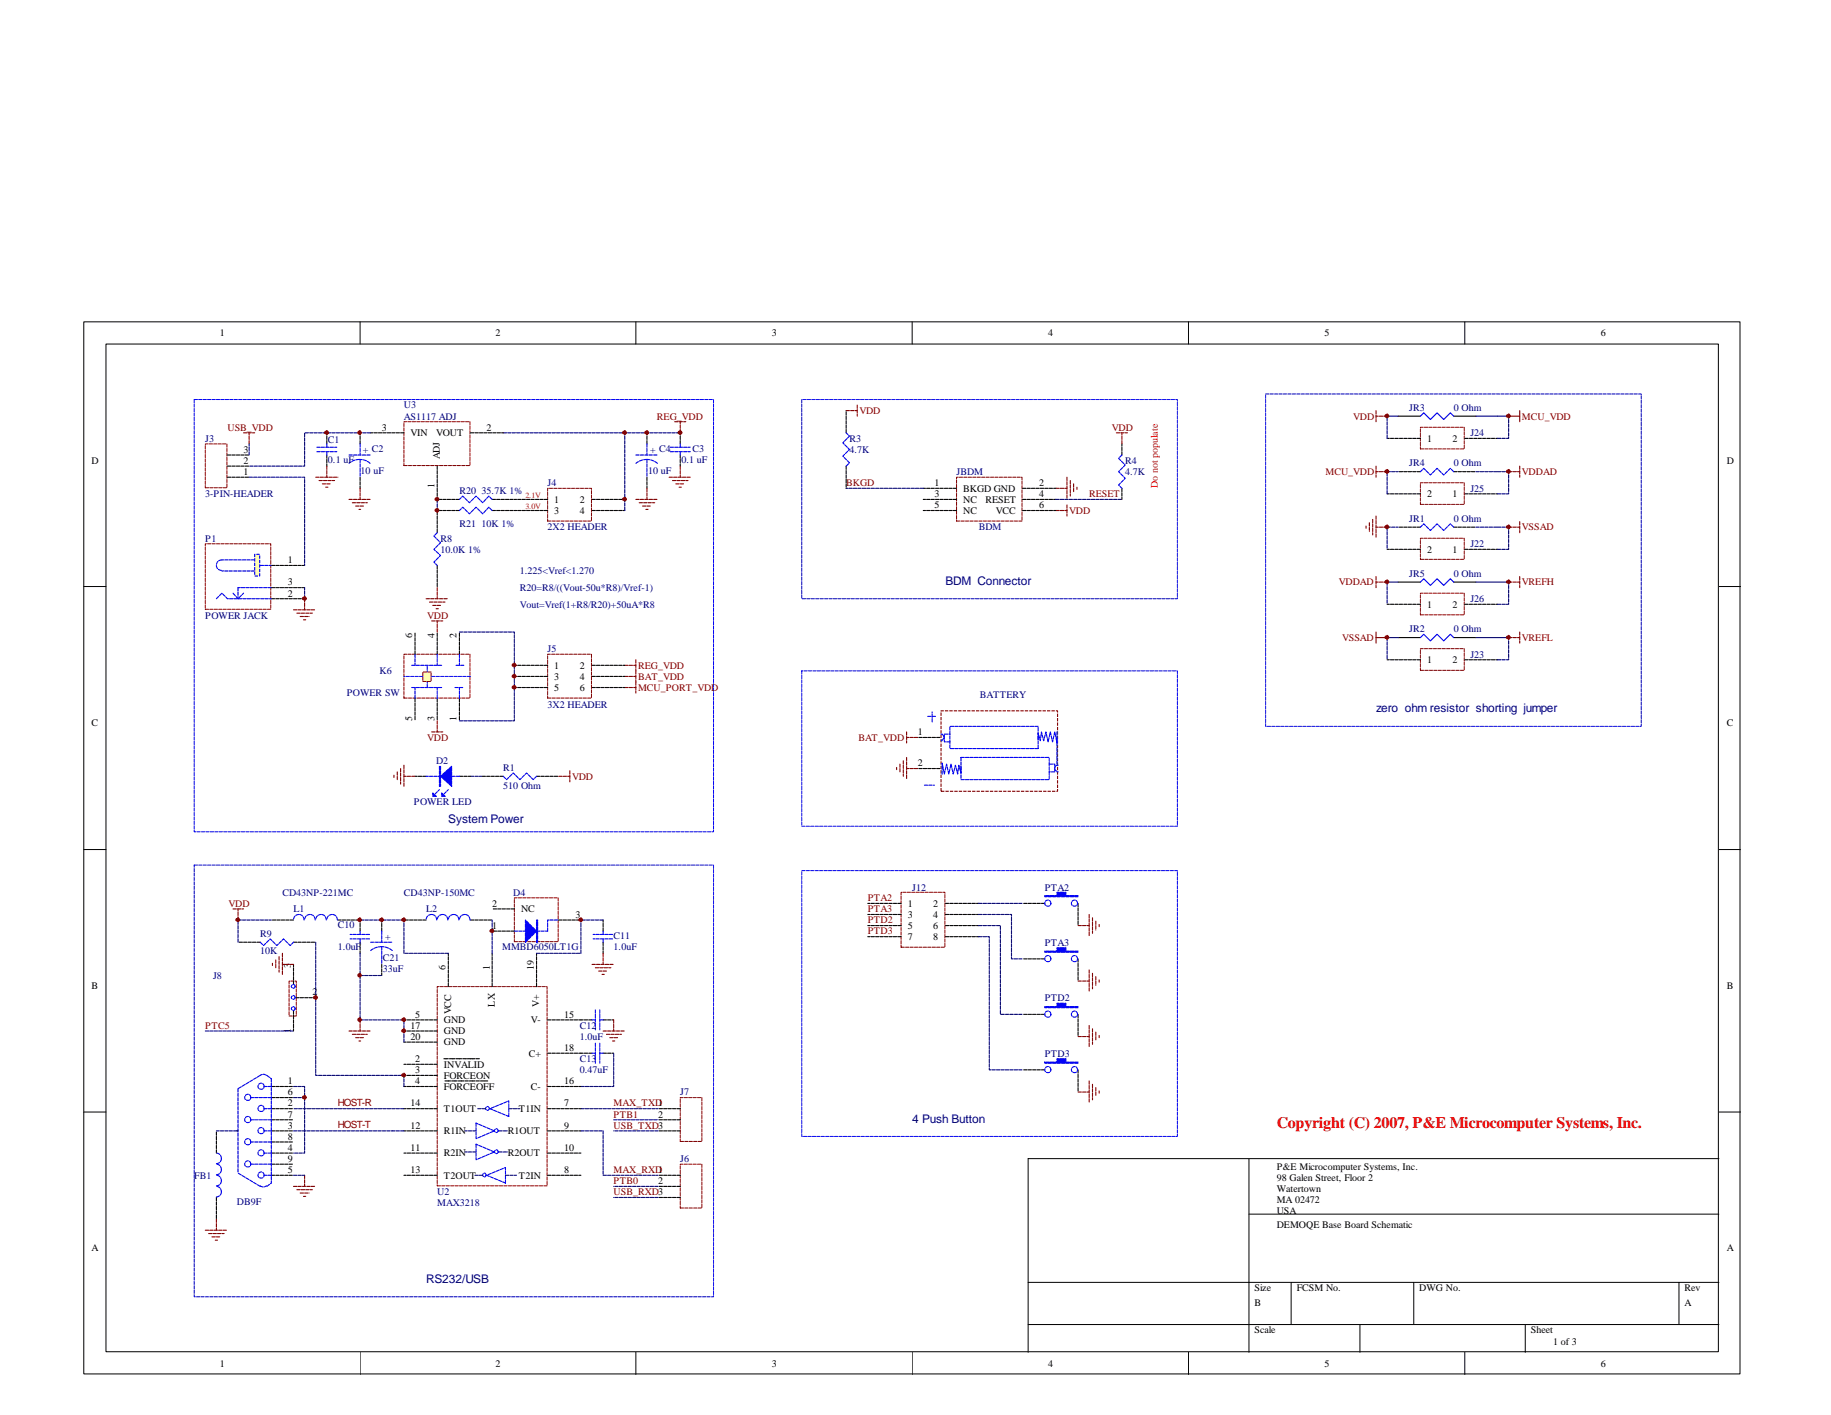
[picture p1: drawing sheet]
<svg xmlns="http://www.w3.org/2000/svg" width="279mm" height="216mm" viewBox="0 0 279 216" stroke-linecap="round" stroke-linejoin="round" font-family="sans-serif">
<g fill="none" stroke="#000" stroke-width=".15">
<path d="M12.8 49.1h252.7v160.5h-252.7zM16.2 52.5h246v153.7h-246zM54.9 49.1v3.4M97 49.1v3.4M139.2 49.1v3.4M181.4 49.1v3.4M223.5 49.1v3.4M12.8 89.5h3.4M262.3 89.5h3.3M12.8 129.6h3.4M262.3 129.6h3.3M12.8 169.7h3.4"/>
<path d="M190.6 176.8v29.5M262.3 169.7h3.3M262.3 176.8h-105.4v29.5M156.9 195.7h105.4M190.6 185.3h71.7M197 195.7v6.4M215.7 195.7v6.4M256.2 195.7v6.4M54.9 206.3v3.4M97 206.3v3.4M139.2 206.3v3.4M156.9 202.1h105.4"/>
<path d="M181.4 206.3v3.4M207.5 202.1v4.2M223.5 206.3v3.4M232.7 202.1v4.2"/>
</g>
<path d="M213.4 63.5h3.3M221.8 63.5h3.4M213.4 88.8h3.3M213.4 97.3h3.3M221.8 88.8h3.4M221.8 97.3h3.4" fill="none" stroke="#000" stroke-width=".17"/>
<path d="M216.7 63.5l.6-.5 1 1 1-1 1 1 1-1 .5 .5M216.7 88.8l.6-.5 1 1 1-1 1 1 1-1 .5 .5M216.7 97.3l.6-.5 1 1 1-1 1 1 1-1 .5 .5" fill="none" stroke="#00f" stroke-width=".17"/>
<path d="M230.2 63.5h1.7M231.9 62.7v1.6M210 96.4v1.7M210 97.3h1.7" fill="none" stroke="#800000" stroke-width=".17"/>
<path d="M211.7 63.5h1.7M225.2 63.5h5M211.7 88.8h1.7M211.7 97.3h1.7M225.2 88.8h5M225.2 97.3h5" fill="none" stroke="#000080" stroke-width=".17"/>
<path d="M193.1 60.1h57.3v50.7h-57.3v-50.7" fill="none" stroke="#0000bf" stroke-width=".15" stroke-dasharray=".5 .2"/>
<g fill="none" stroke="#800000" stroke-width=".17" stroke-dasharray=".5 .2">
<path d="M209 79.8v1.3M209.5 79.2v2.4M210 62.7v1.6M210 71.1v1.7M210 78.7v3.4M211.7 63.5h-1.7M211.7 72h-1.7M230.2 72h1.7M231.9 71.1v1.7M231.9 79.6v1.7M208.4 80.3v.3M210 88v1.7"/>
<path d="M211.7 88.8h-1.7M211.7 80.4h-1.7M230.2 80.4h1.7M230.2 88.8h1.7M230.2 97.3h1.7M231.9 88v1.7M231.9 96.4v1.7"/>
</g>
<g fill="none" stroke="#000" stroke-width=".17" stroke-dasharray=".5 .2">
<path d="M216.7 72h-3.3M216.7 66.9h-5M216.7 75.4h-5M221.8 72h3.4M223.5 66.9h5M223.5 75.4h5M216.7 80.4h-3.3M216.7 83.8h-5M216.7 92.2h-5M221.8 80.4h3.4M223.5 83.8h5M223.5 92.2h5"/>
<path d="M216.7 100.7h-5M223.5 100.7h5"/>
</g>
<path d="M221.8 72l-.5-.5-1 1-1-1-1 1-1-1-.6 .5M221.8 80.4l-.5-.5-1 1-1-1-1 1-1-1-.6 .5" fill="none" stroke="#00f" stroke-width=".17" stroke-dasharray=".5 .2"/>
<g fill="none" stroke="#000080" stroke-width=".17" stroke-dasharray=".5 .2">
<path d="M211.7 72h1.7M211.7 66.9v-3.4M211.7 75.4v-3.4M225.2 72h3.3M228.5 72h1.7M228.5 66.9h1.7v-3.4M228.5 75.4h1.7v-3.4M211.7 80.4h1.7M211.7 80.4v3.4M211.7 88.8v3.4M211.7 97.3v3.4M225.2 80.4h3.3"/>
<path d="M228.5 80.4h1.7M228.5 83.8h1.7v-3.4M228.5 92.2h1.7v-3.4M228.5 100.7h1.7v-3.4"/>
</g>
<path d="M216.7 65.2h6.7v3.3h-6.7zM216.7 73.7h6.7v3.3h-6.7zM216.7 82.1h6.7v3.2h-6.7zM216.7 90.5h6.7v3.3h-6.7zM216.7 99h6.7v3.3h-6.7z" fill="none" stroke="#800000" stroke-width=".15" stroke-dasharray=".5 .2"/>
<g fill="#800000" stroke="#800000" stroke-width=".15" stroke-dasharray=".5 .2">
<circle cx="230.2" cy="63.5" r=".29"/>
<circle cx="211.6" cy="63.5" r=".29"/>
<circle cx="211.6" cy="88.8" r=".29"/>
<circle cx="230.2" cy="88.8" r=".29"/>
<circle cx="211.6" cy="97.2" r=".29"/>
<circle cx="230.2" cy="97.2" r=".29"/>
<circle cx="230.2" cy="71.9" r=".29"/>
<circle cx="211.6" cy="71.9" r=".29"/>
<circle cx="230.2" cy="80.4" r=".29"/>
<circle cx="211.6" cy="80.4" r=".29"/>
</g>
<path d="M143.6 108.5h17.8v12.2h-17.8z" fill-rule="evenodd" fill="#fff" stroke="#800000" stroke-width=".17" stroke-dasharray=".5 .2" stroke-linecap="butt"/>
<g fill="none" stroke="#00f" stroke-width=".17" stroke-dasharray=".5 .2">
<path d="M70.1 118.4h-5.1M76.8 118.4l.5 .6 1-1.1 1 1.1 1-1.1 1.1 1.1 .5-.6M141.1 119.8h1.5M141.6 109.3h1.3M142.2 110.2v-1.6M143.6 113h.2M143.6 112h.2M143.7 112.9a.49 .49 0 0 0 .3-.4 .49 .49 0 0 0-.3-.5M144.9 113.2h-.8v-1.2h.8M146.6 115.6v3.4h13.5v-3.4h-13.5M146.6 116.9v1l-.3-1.1-.2 1.3-.3-1.3-.3 1.3-.4-1.5-.3 1.5-.4-1.5-.3 1.5-.3-1.7v1.9M158.4 114.2v-3.4h-13.5v3.4h13.5"/>
<path d="M158.4 112.9v-1.1l.3 1.2 .2-1.3 .4 1.3 .3-1.3 .3 1.5 .4-1.5 .3 1.5 .4-1.5 .3 1.7v-1.9M160.1 116.6h.9v1.2h-.9M161.3 116.8a.49 .49 0 0 0-.4 .4 .49 .49 0 0 0 .4 .5M161.3 112.7v4.1M161.5 116.8h-.2M161.5 117.8h-.2M66.4 121.2l.7-.7M67.7 121.2l.7-.7"/>
<circle cx="159.9" cy="137.8" r=".47"/>
<circle cx="164" cy="137.8" r=".47"/>
<circle cx="159.9" cy="146.3" r=".47"/>
<circle cx="159.9" cy="154.7" r=".47"/>
<circle cx="164" cy="146.3" r=".47"/>
<circle cx="164" cy="154.7" r=".47"/>
<circle cx="159.9" cy="163.2" r=".47"/>
<circle cx="164" cy="163.2" r=".47"/>
</g>
<g fill="none" stroke="#000" stroke-width=".17" stroke-dasharray=".5 .2">
<path d="M65 118.4h-1.7M70.1 118.4h1.7M76.8 118.4h-3.3M81.9 118.4h3.4M143.4 112.5h-3.4M143.4 117.3h-3.4M137.5 139.5h-5.1M137.5 137.8h-5.1M144.3 137.8h5.1M144.3 139.5h5.1M159.4 137.8h-3.4M164.5 137.8v3.4"/>
<path d="M137.5 142.9h-5.1M137.5 141.2h-5.1M144.3 141.2h5.1M144.3 142.9h5.1M159.4 146.3h-3.4M159.4 154.8h-3.4M164.5 146.3v3.4M164.5 154.8v3.4M159.4 163.2h-3.4M164.5 163.2v3.4"/>
</g>
<g fill="none" stroke="#800000" stroke-width=".17" stroke-dasharray=".5 .2">
<path d="M60.1 118.3v.3M60.6 117.8v1.3M61.1 117.3v2.3M61.6 116.8v3.3M63.3 118.4h-1.7M136.8 117.1v.3M137.3 116.6v1.3M137.8 116.1v2.3M138.3 111.7v1.7M138.3 115.6v3.4M140 112.5h-1.7M140 117.3h-1.7"/>
<path d="M166.2 139.5v3.4M164.5 141.2h1.7M164.5 149.7h1.7M164.5 158.2h1.7M166.2 148v3.4M166.2 156.5v3.4M166.7 140v2.4M166.7 148.5v2.4M166.7 157v2.3M167.2 140.5v1.4M167.2 149v1.4M167.2 157.5v1.3"/>
<path d="M167.7 141.1v.3M167.7 149.5v.4M167.7 158v.3M164.5 166.6h1.7M166.2 164.9v3.4M166.7 165.4v2.4M167.2 165.9v1.4M167.7 166.5v.3"/>
</g>
<path d="M29.6 61h79.3v65.9h-79.3v-65.9M122.3 102.4v23.7h57.4v-23.7h-57.4M122.3 132.8h57.4v40.6h-57.4v-40.6" fill="none" stroke="#00f" stroke-width=".15" stroke-dasharray=".5 .2"/>
<g fill="#00f" stroke="#00f" stroke-width=".17" stroke-dasharray=".5 .2">
<path d="M159.4 145.1h1.9v-.5h1.3v.5h1.9v.2h-5.1z" fill-rule="evenodd"/>
<path d="M159.4 153.6h1.9v-.5h1.3v.5h1.9v.2h-5.1z" fill-rule="evenodd"/>
<path d="M159.4 162.1h1.9v-.6h1.3v.6h1.9v.1h-5.1z" fill-rule="evenodd"/>
<path d="M159.4 136.7h1.9v-.6h1.3v.6h1.9v.1h-5.1z" fill-rule="evenodd"/>
<path d="M67.2 118.4l1.7-1.5v3.1z" fill-rule="evenodd"/>
<path d="M67.1 116.9h.1v3.1h-.1z" fill-rule="evenodd"/>
<path d="M66 121l.5 .5h-.5z" fill-rule="evenodd"/>
<path d="M67.4 121l.5 .5h-.5z" fill-rule="evenodd"/>
</g>
<path d="M137.5 136.1h6.7v8.4h-6.7z" fill="none" stroke="#800000" stroke-width=".15" stroke-dasharray=".5 .2"/>
<path d="M71.8 118.4h1.7M149.4 137.8h6.6M149.4 139.5h4.9v6.8h1.7M149.4 141.2h3.3v13.6h3.3M149.4 142.9h1.6v20.3h5" fill="none" stroke="#000080" stroke-width=".17" stroke-dasharray=".5 .2"/>
<path d="M31.4 83.1h9.9v9.9h-9.9z" fill="#fff"/>
<path d="M31.3 83h10v10h-10z" fill="none" stroke="#800000" stroke-width=".15" stroke-dasharray=".5 .2"/>
<path d="M41.4 86.3h5.1M41.4 89.7h5.1M41.4 91.4h5.1" fill="none" stroke="#000" stroke-width=".17" stroke-dasharray=".5 .2"/>
<path d="M33.9 85.4a.81 .81 0 0 0-.9 .8 .81 .81 0 0 0 .9 .8M38.9 85.4h-5M38.9 87.1h-5" fill="none" stroke="#00f" stroke-width=".17" stroke-dasharray=".5 .2"/>
<path d="M38.9 84.6h.7v3.3h-.7z" fill-rule="evenodd" fill="#ffffb0" stroke="#00f" stroke-width=".17" stroke-dasharray=".5 .2" stroke-linecap="butt"/>
<g fill="none" stroke="#00f" stroke-width=".17" stroke-dasharray=".5 .2">
<path d="M48.3 68.9h3.1M48.3 68.2h3.1M49.9 68.9v.5M49.9 67.7v.5M53.3 69.4h3.3M54.9 70.1l-1 .2-.6 .4M54.9 70.1v2.7M54.9 67.7v1.7M56.5 70.7a2.19 2.19 0 0 0-1.6-.6M97 69.4h3.4M98.7 70.1v2.7M98.7 67.7v1.7"/>
<path d="M98.7 70.1l-1 .2-.7 .4M100.3 70.7l-.6-.4-1-.2M102.3 68.9h3M102.3 68.2h3M103.8 68.9v.5M103.8 67.7v.5M33 91.4l.9-.9 .8 .9h6.7M35.6 90.5l.7 .9 .9-.9M36.3 89.7v1.7M39.7 86.3h1.7M41.4 89.7h-5.1"/>
</g>
<g fill="none" stroke="#800000" stroke-width=".17" stroke-dasharray=".5 .2">
<path d="M48.2 72.8h3.4M48.7 73.3h2.4M49.2 73.8h1.3M49.7 74.3h.3M49.9 71.1v1.7M53.3 76.2h3.3M53.8 76.7h2.2M54.3 77.2h1.2M54.8 77.7h.2M54.9 74.5v1.7M97 76.2h3.4M97.5 76.7h2.4"/>
<path d="M98 77.2h1.4M98.6 77.7h.3M98.7 74.5v1.7M102.1 72.8h3.4M102.6 73.3h2.4M103 64.3h1.6M103.1 73.8h1.4M103.6 74.3h.4M103.8 71.1v1.7M103.8 66v-1.7M44.8 93h3.4M45.3 93.6h2.4"/>
<path d="M45.8 94.1h1.4M46.3 94.6h.4M46.5 91.4v1.6M85.3 118.4h1.7M87 117.6v1.7"/>
</g>
<path d="M49.9 67.7v-1.7M49.9 69.4v1.7M54.9 67.7v-1.7M54.9 72.8v1.7M98.7 67.7v-1.7M98.7 72.8v1.7M103.8 67.7v-1.7M103.8 69.4v1.7" fill="none" stroke="#000" stroke-width=".17" stroke-dasharray=".5 .2"/>
<path d="M76.8 66h27M46.5 91.4v-1.7" fill="none" stroke="#000080" stroke-width=".17" stroke-dasharray=".5 .2"/>
<path d="M61.7 99.9h10v6.6h-10z" fill="#fff"/>
<path d="M61.6 99.8h10.1v6.7h-10.1z" fill="none" stroke="#800000" stroke-width=".15" stroke-dasharray=".5 .2"/>
<path d="M63.3 99.8v-3.4M66.7 99.8v-3.4M70.1 99.8v-3.4M63.3 106.6v3.4M66.7 106.6v3.4M70.1 106.6v3.4" fill="none" stroke="#000" stroke-width=".17" stroke-dasharray=".5 .2"/>
<path d="M63.3 99.8v1.7M66.7 99.8v1.7M70.1 99.8v1.7M62.8 104.9h4.6M62.8 101.5h4.6M63.3 106.6v-1.7M65.2 104.9v-3.4M66.7 106.6v-1.7M69.4 104.9h1.4M70.1 106.6v-1.7M70.8 101.5h-1.4" fill="none" stroke="#00f" stroke-width=".17" stroke-dasharray=".5 .2"/>
<path d="M64.6 102.6h1.2v1.4h-1.2z" fill="#ffffb0"/>
<path d="M64.5 102.5h1.3v1.5h-1.3z" fill="none" stroke="#800000" stroke-width=".15" stroke-dasharray=".5 .2"/>
<path d="M64.5 103.2h-2.9M71.8 103.2h-5.9" fill="none" stroke="#00f" stroke-width=".15" stroke-dasharray=".5 .2"/>
<path d="M37.2 66h1.7M38 67.7v-1.7M65.9 94.7h1.7M66.7 96.4v-1.7M65.9 111.7h1.7M66.7 110v1.7M95.3 101.5h1.7M95.3 103.2h1.7M97 100.7v1.7M97 102.4v1.7" fill="none" stroke="#800000" stroke-width=".17" stroke-dasharray=".5 .2"/>
<path d="M70.1 96.4h8.4v13.6h-8.4" fill="none" stroke="#000080" stroke-width=".17" stroke-dasharray=".5 .2"/>
<path d="M31.4 67.8h3.2v6.6h-3.2z" fill="#fff"/>
<path d="M31.3 67.7h3.3v6.7h-3.3z" fill="none" stroke="#800000" stroke-width=".15" stroke-dasharray=".5 .2"/>
<path d="M34.7 72.8h3.3M34.7 71.1h3.3M34.7 69.4h3.3" fill="none" stroke="#000" stroke-width=".17" stroke-dasharray=".5 .2"/>
<path d="M61.7 64.4h10v6.6h-10z" fill="#fff"/>
<path d="M61.6 64.3h10.1v6.7h-10.1zM83.6 74.5h6.7v5h-6.7zM83.6 99.8h6.7v6.7h-6.7z" fill="none" stroke="#800000" stroke-width=".15" stroke-dasharray=".5 .2"/>
<g fill="none" stroke="#000" stroke-width=".17" stroke-dasharray=".5 .2">
<path d="M61.6 66h-5M66.7 71.1v5.1M70.1 76.2h-3.4M70.1 77.9h-3.4M71.8 66h5M75.1 76.2h3.4M75.1 77.9h3.4M83.6 77.9h-5.1M83.6 76.2h-5.1M90.3 76.2h5M90.3 77.9h5M66.7 86.3v3.4"/>
<path d="M66.7 81.3v-3.4M83.6 103.2h-5.1M83.6 101.5h-5.1M83.6 104.9h-5.1M90.3 101.5h5M90.3 103.2h5M90.3 104.9h5"/>
</g>
<path d="M75.1 76.2l-.5-.5-.9 1-1.1-1-1 1-1-1-.5 .5M75.1 77.9l-.5-.5-.9 1-1.1-1-1 1-1-1-.5 .5M66.7 81.3l-.5 .5 1 1-1 1 1 1-1 1 .5 .5" fill="none" stroke="#00f" stroke-width=".17" stroke-dasharray=".5 .2"/>
<path d="M65 91.4h3.4M65.5 91.9h2.4M66 92.4h1.4M66.5 92.9h.4M66.7 89.7v1.7M95.3 104.9h1.7M97 104.1v1.6" fill="none" stroke="#800000" stroke-width=".17" stroke-dasharray=".5 .2"/>
<path d="M38 69.4v-1.7M38 72.8h8.5v13.5M56.6 66h-10.1v5.1h-8.5M66.7 76.2v1.7M95.3 77.9v-11.9" fill="none" stroke="#000080" stroke-width=".17" stroke-dasharray=".5 .2"/>
<g fill="#800000" stroke="#800000" stroke-width=".15" stroke-dasharray=".5 .2">
<path d="M54.7 65.8l.2-.1a.31 .31 0 0 1 .2 .5l-.2 .1-.2-.1-.1-.2z" fill-rule="evenodd"/>
<circle cx="46.4" cy="91.3" r=".29"/>
<circle cx="49.8" cy="66" r=".29"/>
<circle cx="98.7" cy="66" r=".29"/>
<circle cx="103.8" cy="66" r=".29"/>
<circle cx="66.7" cy="76.2" r=".29"/>
<circle cx="66.7" cy="77.8" r=".29"/>
<circle cx="95.3" cy="76.2" r=".29"/>
<circle cx="95.3" cy="66" r=".29"/>
<circle cx="78.4" cy="103.2" r=".29"/>
<circle cx="78.4" cy="101.5" r=".29"/>
<circle cx="78.4" cy="104.9" r=".29"/>
</g>
<path d="M29.6 132h79.3v65.9h-79.3v-65.9" fill="none" stroke="#0000bf" stroke-width=".15" stroke-dasharray=".5 .2"/>
<path d="M66.8 150.6h16.7v30.3h-16.7z" fill="#fff"/>
<path d="M66.7 150.5h16.8v30.4h-16.8z" fill="none" stroke="#800000" stroke-width=".15" stroke-dasharray=".5 .2"/>
<g fill="none" stroke="#000" stroke-width=".17" stroke-dasharray=".5 .2">
<path d="M54.9 143.8v1.7M54.9 142.1v-1.7M65 140.4h-3.4M66.7 155.6h-5.1M66.7 157.3h-5.1M66.7 159h-5.1M68.4 150.5v-5M71.8 140.4h3.3M75.1 150.5v-5M81.9 150.5v-5M83.6 155.6h5M90.3 155.6h-1.7"/>
<path d="M92 143.8v1.7M92 142.1v-1.7M92 155.6h1.6M36.2 172.6h.1M41.4 165.8h3.4M41.4 167.5h3.4M41.4 169.2h3.4M41.4 170.9h3.4M41.4 172.6h3.4M41.4 174.2h3.4M41.4 175.9h3.4M41.4 177.6h3.4"/>
<path d="M41.4 179.3h3.4M66.7 162.4h-5.1M66.7 164.1h-5.1M66.7 165.8h-5.1M66.7 179.3h-5.1M66.7 175.9h-5.1M66.7 169.2h-5.1M66.7 172.6h-5.1M68.1 161.5h-.4M68.4 164.9h-.7M69.1 161.5h-1M69.4 164.9h-1"/>
<path d="M70.1 161.5h-1M70.4 164.9h-1M71.1 161.5h-1M71.5 164.9h-1.1M71.8 161.5h-.7M72.1 161.5h-.3M72.1 164.9h-.6M73.2 161.5h-1.1M73.2 164.9h-1.1M73.8 164.9h-.6M74.4 164.9h-.6M83.6 165.8h5"/>
<path d="M83.6 172.6h5M83.6 169.2h5M83.6 179.3h5M83.6 175.9h5M83.6 160.7h5M90.3 160.7h-1.7M92 160.7h1.6"/>
</g>
<g fill="none" stroke="#00f" stroke-width=".17" stroke-dasharray=".5 .2">
<path d="M65.9 139.5a.8 .8 0 0 0-.9 .9M67.6 139.5a.8 .8 0 0 0-.9 .9M69.3 139.5a.8 .8 0 0 0-.9 .9M71 139.5a.8 .8 0 0 0-.9 .9M54.9 142.6v-.5M54.9 143.8v-.5M56.4 142.6h-3M56.4 143.3h-3M66.6 140.4a.78 .78 0 0 0-.7-.9M68.3 140.4a.78 .78 0 0 0-.7-.9M70 140.4a.78 .78 0 0 0-.7-.9M71.7 140.4a.78 .78 0 0 0-.7-.9"/>
<path d="M90.8 159.2v3M90.8 155.6h-.5M90.8 154.1v3M91.5 159.2v3M91.5 154.1v3M92 142.6v-.5M92 143.8v-.5M92 155.6h-.5M93.5 142.6h-3M93.5 143.3h-3M36.3 166.1v12.9M39.7 164.1l-3.4 2"/>
<path d="M40.6 164.1l-.4-.2-.5 .2M40.7 164.1l.7 .5M41.4 164.6v15.9M41.4 179.3h-1M41.4 177.6h-3M41.4 175.9h-1M41.4 174.2h-3M41.4 172.6h-1M41.4 170.9h-3M41.4 169.2h-1M41.4 167.5h-3M41.4 165.8h-1"/>
<path d="M72.6 174.6v2.4l2.8-1.2-2.8-1.2M72.6 171.4v2.3l2.8-1.1-2.8-1.2M73.8 179h.1a.31 .31 0 0 1 .2 .5l-.2 .1-.2-.1v-.2zM77.6 170.3v-2.3l-2.8 1.2 2.8 1.1M90.8 160.7h-.5M92 160.7h-.5M39.7 180.9l.5 .2 .4-.2M39.7 181l-3.4-2M40.7 181l.7-.5M77.1 180.5v-2.4l-2.8 1.2 2.8 1.2"/>
<circle cx="37.8" cy="174.2" r=".47"/>
<circle cx="37.8" cy="167.4" r=".47"/>
<circle cx="37.8" cy="177.6" r=".47"/>
<circle cx="37.8" cy="170.8" r=".47"/>
<circle cx="39.8" cy="165.7" r=".47"/>
<circle cx="39.8" cy="169.1" r=".47"/>
<circle cx="39.8" cy="175.9" r=".47"/>
<circle cx="39.8" cy="179.3" r=".47"/>
<circle cx="39.8" cy="172.5" r=".47"/>
<circle cx="74.4" cy="169.1" r=".29"/>
<circle cx="75.7" cy="175.7" r=".29"/>
<circle cx="75.7" cy="172.5" r=".29"/>
</g>
<g fill="none" stroke="#000080" stroke-width=".17" stroke-dasharray=".5 .2">
<path d="M54.9 145.5v10.1h6.7M61.6 140.4h-6.7M61.6 159v-3.4M68.4 145.5h-6.8v-5.1M75.1 145.5v-5.1M81.9 145.5h6.7v-5.1M92 140.4h-3.4M72.6 175.8h-1.6M72.6 172.6h-1.6M73.7 179.3h-1.4M74.1 169.2h-1.3M76.1 175.8h1.4"/>
<path d="M76.1 172.6h1.4M77.1 179.3h1.7M77.6 169.2h1.7M88.6 165.8h5v-5.1"/>
</g>
<g fill="none" stroke="#800000" stroke-width=".17" stroke-dasharray=".5 .2">
<path d="M35.6 138.7h1.6M36.3 140.4v-1.7M53.3 157.3h3.3M53.8 157.8h2.2M54.3 158.3h1.2M54.8 158.8h.2M54.9 155.6v1.7M90.3 147.2h3.3M90.8 147.7h2.4M91.4 148.2h1.3M91.9 148.7h.3M92 157.3h3.3"/>
<path d="M92 145.5v1.7M92.5 157.8h2.3M93 158.3h1.3M93.5 158.8h.3M93.6 155.6v1.7"/>
</g>
<path d="M78.6 137.1h6.6v6.6h-6.6z" fill="#fff"/>
<path d="M78.5 137h6.7v6.7h-6.7z" fill="none" stroke="#800000" stroke-width=".15" stroke-dasharray=".5 .2"/>
<path d="M78.5 138.7h-3.4M78.5 142.1h-3.4M85.3 140.4h3.3" fill="none" stroke="#000" stroke-width=".17" stroke-dasharray=".5 .2"/>
<path d="M78.5 142.1h5.1M83.6 142.1v-1.7h1.7" fill="none" stroke="#00f" stroke-width=".17" stroke-dasharray=".5 .2"/>
<g fill="#00f" stroke="#00f" stroke-width=".17" stroke-dasharray=".5 .2">
<path d="M81.9 140.4h.1v3.4h-.1z" fill-rule="evenodd"/>
<path d="M80.2 140.4l1.7 1.7-1.7 1.7z" fill-rule="evenodd"/>
</g>
<path d="M61.6 169.2h-16.8" fill="none" stroke="#000080" stroke-width=".17" stroke-dasharray=".5 .2"/>
<path d="M46.5 179.3v1.7M44.8 181h3.4M45.3 181.5h2.4M45.8 182h1.4M46.3 182.5h.4" fill="none" stroke="#800000" stroke-width=".17" stroke-dasharray=".5 .2"/>
<path d="M103.9 177.7h3.2v6.6h-3.2z" fill="#fff"/>
<path d="M103.8 177.6h3.3v6.7h-3.3z" fill="none" stroke="#800000" stroke-width=".15" stroke-dasharray=".5 .2"/>
<path d="M103.8 179.3h-3.4M103.8 181h-3.4M103.8 182.7h-3.4" fill="none" stroke="#000" stroke-width=".17" stroke-dasharray=".5 .2"/>
<path d="M103.9 167.6h3.2v6.6h-3.2z" fill="#fff"/>
<path d="M44.1 149.7h1.1v5.3h-1.1zM103.8 167.5h3.3v6.7h-3.3z" fill="none" stroke="#800000" stroke-width=".15" stroke-dasharray=".5 .2"/>
<g fill="none" stroke="#000" stroke-width=".17" stroke-dasharray=".5 .2">
<path d="M39.7 143.8h-3.4M44.8 154.3v3M44.8 150.2v-3M44.8 143.8h3.4M44.8 140.4h-3.4M45.1 152.2h3.1M51.6 140.4h3.3M58.3 142.1v-1.7M58.3 147.2v1.6M33 175.9v-3.3M103.8 169.2h-3.4M103.8 170.9h-3.4"/>
<path d="M103.8 172.6h-3.4M33 182.7v3.3"/>
</g>
<g fill="none" stroke="#000080" stroke-width=".17" stroke-dasharray=".5 .2">
<path d="M31.3 157.3h13.5M36.3 143.8v-3.4h5.1M48.2 143.8v8.4M54.9 148.8h3.4M36.2 172.6h-3.2M44.8 165.8h1.7v10.1h-1.7M44.8 167.5h1.7M44.8 172.6h15.1M44.8 179.3h1.7M61.6 172.6h-1.7M61.6 165.8v-1.7h-13.4v-11.9M88.6 169.2h11.8"/>
<path d="M88.6 172.6h3.4v6.7h8.4M93.6 170.9h6.8M100.4 172.6h-6.8M100.4 181h-6.8M100.4 182.7h-6.8"/>
</g>
<g fill="none" stroke="#00f" stroke-width=".17" stroke-dasharray=".5 .2">
<path d="M45.6 139.5a.8 .8 0 0 0-.8 .9M47.3 139.5a.8 .8 0 0 0-.8 .9M49 139.5a.8 .8 0 0 0-.8 .9M50.7 139.5a.8 .8 0 0 0-.8 .9M39.7 143.8l.5 .5 1-1 1 1 1.1-1 1 1 .5-.5M46.4 140.4a.78 .78 0 0 0-.8-.9M48.1 140.4a.78 .78 0 0 0-.8-.9M49.8 140.4a.78 .78 0 0 0-.8-.9M51.5 140.4a.78 .78 0 0 0-.8-.9M56.6 143.8h3.3M58.3 144.4v2.8M58.3 142.1v1.7"/>
<path d="M58.3 144.4l-1.1 .2-.6 .4M59.9 145l-.7-.4-.9-.2M33 177.5a.76 .76 0 0 0 .8-.7M33 179.2a.76 .76 0 0 0 .8-.7M33.8 176.8a.78 .78 0 0 0-.8-.9M33.8 178.5a.78 .78 0 0 0-.8-.9M33 180.9a.76 .76 0 0 0 .8-.7M33 182.6a.76 .76 0 0 0 .8-.7M33.8 180.2a.78 .78 0 0 0-.8-.9M33.8 181.9a.78 .78 0 0 0-.8-.9"/>
<circle cx="44.8" cy="150.5" r=".29"/>
<circle cx="44.8" cy="152.2" r=".29"/>
<circle cx="44.8" cy="153.9" r=".29"/>
</g>
<g fill="none" stroke="#800000" stroke-width=".17" stroke-dasharray=".5 .2">
<path d="M161.1 74.5h1.7M161.1 77.9h1.7M162.8 72.8v3.4M162.8 77v1.7M163.3 73.3v2.4M163.8 73.8v1.4M164.3 74.3v.4M41.6 147v.3M42.1 146.5v1.3M42.6 146v2.3M43.1 145.5v3.3M44.8 147.2h-1.7"/>
<path d="M31.3 187.7h3.4M31.8 188.2h2.4M32.3 188.7h1.4M32.9 189.2h.3M33 186v1.7"/>
</g>
<g fill="#800000" stroke="#800000" stroke-width=".15" stroke-dasharray=".5 .2">
<path d="M54.7 140.1l.2-.1a.31 .31 0 0 1 .2 .5l-.2 .1-.2-.1-.1-.1z" fill-rule="evenodd"/>
<path d="M54.7 155.3h.2a.31 .31 0 0 1 .2 .5l-.2 .1-.2-.1-.1-.2z" fill-rule="evenodd"/>
<path d="M54.7 148.6l.2-.1a.31 .31 0 0 1 .2 .5l-.2 .1-.2-.1-.1-.2z" fill-rule="evenodd"/>
<circle cx="61.6" cy="164" r=".29"/>
<circle cx="61.6" cy="155.6" r=".29"/>
<circle cx="61.6" cy="157.3" r=".29"/>
<circle cx="61.6" cy="140.3" r=".29"/>
<circle cx="88.6" cy="140.3" r=".29"/>
<circle cx="36.3" cy="140.3" r=".29"/>
<circle cx="75.1" cy="142" r=".29"/>
<circle cx="46.4" cy="167.4" r=".29"/>
<circle cx="48.1" cy="152.2" r=".29"/>
<circle cx="58.2" cy="140.3" r=".29"/>
</g>
<path d="M146 72.9h10v6.6h-10z" fill="#fff"/>
<path d="M146 72.8h10v6.7h-10z" fill="none" stroke="#800000" stroke-width=".15" stroke-dasharray=".5 .2"/>
<path d="M129.1 66v-3.3M129.1 71.1v3.4M146 74.5h-5.1M146 76.2h-5.1M146 77.9h-5.1M156 74.5h5.1M156 76.2h5.1M156 77.9h5.1M171.2 74.5v1.7M171.2 69.4v-1.7" fill="none" stroke="#000" stroke-width=".17" stroke-dasharray=".5 .2"/>
<path d="M140.9 74.5h-11.8M161.1 76.2h10.1" fill="none" stroke="#000080" stroke-width=".17" stroke-dasharray=".5 .2"/>
<path d="M122.3 61v30.4h57.4v-30.4h-57.4" fill="none" stroke="#0000bf" stroke-width=".15" stroke-dasharray=".5 .2"/>
<path d="M129.1 71.1l.5-.5-1-1 1-1-1-1 1-1.1-.5-.5M171.2 69.4l-.5 .5 1 1.1-1 1 1 1-1 1 .5 .5" fill="none" stroke="#00f" stroke-width=".17" stroke-dasharray=".5 .2"/>
<path d="M129.1 62.7h1.7M130.8 61.8v1.7M170.3 66h1.7M171.2 67.7v-1.7" fill="none" stroke="#800000" stroke-width=".17" stroke-dasharray=".5 .2"/>
<text font-size="2.4" fill="#f00" x="194.8" y="172">Copyright (C) 2007, P&amp;E Microcomputer Systems, Inc.</text>
<g font-size="1.8" fill="#000080">
<text x="144.3" y="89.2">BDM Connector</text>
<text x="210" y="108.7">zero ohm resistor shorting jumper</text>
<text x="68.4" y="125.6">System Power</text>
<text x="139.2" y="171.3">4 Push Button</text>
<text x="65" y="195.7">RS232/USB</text>
</g>
<g font-size="1.5">
<text x="33.5" y="51.3">1</text>
<text x="75.6" y="51.3">2</text>
<text x="117.8" y="51.3">3</text>
<text x="159.9" y="51.3">4</text>
<text x="202.1" y="51.3">5</text>
<text x="244.3" y="51.3">6</text>
<text x="58.3" y="65.7">3</text>
<text x="74.3" y="65.7">2</text>
<text x="14" y="70.8">D</text>
<text x="37.2" y="70.8">2</text>
<text x="37.2" y="69.1">3</text>
<text x="62.7" y="66.5">VIN</text>
<text x="66.5" y="66.5">VOUT</text>
<text x="67.1" y="70.1" transform="rotate(-90 67.1 70.1)">ADJ</text>
<text x="217.8" y="67.4">1</text>
<text x="221.7" y="67.4">2</text>
<text x="263.5" y="70.8">D</text>
<text x="37.2" y="72.5">1</text>
<text x="66.3" y="74.5" transform="rotate(-90 66.3 74.5)">1</text>
<text x="84.6" y="76.7">1</text>
<text x="88.5" y="76.7">2</text>
<text x="142.6" y="74.2">1</text>
<text x="142.6" y="75.9">3</text>
<text x="142.6" y="77.6">5</text>
<text x="147" y="75">BKGD GND</text>
<text x="147" y="76.7">NC</text>
<text x="150.4" y="76.7">RESET</text>
<text x="158.6" y="74.2">2</text>
<text x="158.6" y="75.9">4</text>
<text x="158.6" y="77.6">6</text>
<text x="217.8" y="75.9">2</text>
<text x="221.7" y="75.9">1</text>
<text x="84.6" y="78.4">3</text>
<text x="88.5" y="78.4">4</text>
<text x="147" y="78.4">NC</text>
<text x="152" y="78.4">VCC</text>
<text x="43.9" y="85.9">1</text>
<text x="43.9" y="89.3">3</text>
<text x="217.8" y="84.3">2</text>
<text x="221.7" y="84.3">1</text>
<text x="43.9" y="91">2</text>
<text x="217.8" y="92.7">1</text>
<text x="221.7" y="92.7">2</text>
<text x="62.9" y="97.3" transform="rotate(-90 62.9 97.3)">6</text>
<text x="66.3" y="97.3" transform="rotate(-90 66.3 97.3)">4</text>
<text x="69.7" y="97.3" transform="rotate(-90 69.7 97.3)">2</text>
<text x="217.8" y="101.2">1</text>
<text x="221.7" y="101.2">2</text>
<text x="84.6" y="103.7">3</text>
<text x="84.6" y="102">1</text>
<text x="84.6" y="105.4">5</text>
<text x="88.5" y="102">2</text>
<text x="88.5" y="103.7">4</text>
<text x="88.5" y="105.4">6</text>
<text x="14" y="110.8">C</text>
<text x="62.9" y="110" transform="rotate(-90 62.9 110)">5</text>
<text x="66.3" y="110" transform="rotate(-90 66.3 110)">3</text>
<text x="69.7" y="110" transform="rotate(-90 69.7 110)">1</text>
<text x="140" y="112.2">1</text>
<text x="263.5" y="110.8">C</text>
<text x="140" y="116.9">2</text>
<text x="75.1" y="138.3">2</text>
<text x="75.1" y="141.7">1</text>
<text x="79.5" y="139.2">NC</text>
<text x="87.8" y="140">3</text>
<text x="138.5" y="140">3</text>
<text x="138.5" y="138.3">1</text>
<text x="138.5" y="143.4">7</text>
<text x="138.5" y="141.7">5</text>
<text x="142.4" y="138.3">2</text>
<text x="142.4" y="140">4</text>
<text x="142.4" y="141.7">6</text>
<text x="142.4" y="143.4">8</text>
<text x="44.4" y="147.7" transform="rotate(-90 44.4 147.7)">3</text>
<text x="68" y="148" transform="rotate(-90 68 148)">6</text>
<text x="74.8" y="148" transform="rotate(-90 74.8 148)">1</text>
<text x="81.4" y="148" transform="rotate(-90 81.4 148)">19</text>
<text x="14" y="150.9">B</text>
<text x="47.7" y="151.9">2</text>
<text x="63.3" y="155.3">5</text>
<text x="68.8" y="154.8" transform="rotate(-90 68.8 154.8)">VCC</text>
<text x="75.5" y="153.6" transform="rotate(-90 75.5 153.6)">LX</text>
<text x="82.3" y="153.6" transform="rotate(-90 82.3 153.6)">V+</text>
<text x="86.1" y="155.3">15</text>
<text x="263.5" y="150.9">B</text>
<text x="44.4" y="157.6" transform="rotate(-90 44.4 157.6)">1</text>
<text x="62.7" y="157">17</text>
<text x="62.7" y="158.7">20</text>
<text x="67.7" y="156.1">GND</text>
<text x="67.7" y="157.8">GND</text>
<text x="67.7" y="159.5">GND</text>
<text x="80.7" y="161.2">C+</text>
<text x="81" y="156.1">V-</text>
<text x="86.1" y="160.4">18</text>
<text x="43.9" y="165.4">1</text>
<text x="43.9" y="167.1">6</text>
<text x="63.3" y="162.1">2</text>
<text x="63.3" y="163.7">3</text>
<text x="63.3" y="165.4">4</text>
<text x="67.7" y="162.9">INVALID</text>
<text x="67.7" y="164.6">FORCEON</text>
<text x="67.7" y="166.3">FORCEOFF</text>
<text x="81" y="166.3">C-</text>
<text x="86.1" y="165.4">16</text>
<text x="43.9" y="168.8">2</text>
<text x="43.9" y="170.5">7</text>
<text x="43.9" y="172.2">3</text>
<text x="43.9" y="173.9">8</text>
<text x="62.7" y="168.8">14</text>
<text x="62.7" y="172.2">12</text>
<text x="67.7" y="169.7">T1OUT</text>
<text x="67.7" y="173.1">R1IN</text>
<text x="77.5" y="173.1">R1OUT</text>
<text x="79.2" y="169.7">T1IN</text>
<text x="86.1" y="168.8">7</text>
<text x="86.1" y="172.2">9</text>
<text x="100.4" y="170.5">2</text>
<text x="43.9" y="175.6">4</text>
<text x="43.9" y="177.3">9</text>
<text x="43.9" y="179">5</text>
<text x="62.7" y="179">13</text>
<text x="62.7" y="175.6">11</text>
<text x="67.7" y="179.8">T2OUT</text>
<text x="67.7" y="176.4">R2IN</text>
<text x="77.5" y="176.4">R2OUT</text>
<text x="79.2" y="179.8">T2IN</text>
<text x="86.1" y="179">8</text>
<text x="86.1" y="175.6">10</text>
<text x="194.8" y="178.5">P&amp;E Microcomputer Systems, Inc.</text>
<text x="100.4" y="180.7">2</text>
<text x="194.8" y="180.2">98 Galen Street, Floor 2</text>
<text x="194.8" y="181.9">Watertown</text>
<text x="194.8" y="183.6">MA 02472</text>
<text x="194.8" y="185.3">USA</text>
<text x="14" y="190.9">A</text>
<text x="194.8" y="187.4">DEMOQE Base Board Schematic</text>
<text x="263.5" y="190.9">A</text>
<text x="191.4" y="197">Size</text>
<text x="197.9" y="197">FCSM No.</text>
<text x="216.6" y="197">DWG No.</text>
<text x="257" y="197">Rev</text>
<text x="191.4" y="203.5">Scale</text>
<text x="191.4" y="199.2">B</text>
<text x="233.6" y="203.5">Sheet</text>
<text x="257" y="199.2">A</text>
<text x="33.5" y="208.5">1</text>
<text x="75.6" y="208.5">2</text>
<text x="117.8" y="208.5">3</text>
<text x="159.9" y="208.5">4</text>
<text x="202.1" y="208.5">5</text>
<text x="237" y="205.1">1 of 3</text>
<text x="244.3" y="208.5">6</text>
</g>
<g font-size="1.5" fill="#800000">
<text x="34.7" y="65.7">USB_VDD</text>
<text x="100.2" y="64">REG_VDD</text>
<text x="131.1" y="63.2">VDD</text>
<text x="169.7" y="65.7">VDD</text>
<text x="206.5" y="64">VDD</text>
<text x="232.2" y="64">MCU_VDD</text>
<text x="129.1" y="74.2">BKGD</text>
<text x="166.2" y="75.9">RESET</text>
<text x="202.3" y="72.5">MCU_VDD</text>
<text x="232.2" y="72.5">VDDAD</text>
<text x="163.2" y="78.4">VDD</text>
<text x="232.2" y="80.9">VSSAD</text>
<text x="204.3" y="89.3">VDDAD</text>
<text x="232.2" y="89.3">VREFH</text>
<text x="65.2" y="94.4">VDD</text>
<text x="204.8" y="97.8">VSSAD</text>
<text x="232.2" y="97.8">VREFL</text>
<text x="97.4" y="102">REG_VDD</text>
<text x="97.4" y="103.7">BAT_VDD</text>
<text x="97.4" y="105.4">MCU_PORT_VDD</text>
<text x="65.2" y="113">VDD</text>
<text x="131" y="113">BAT_VDD</text>
<text x="87.3" y="119">VDD</text>
<text x="132.4" y="137.5">PTA2</text>
<text x="34.9" y="138.3">VDD</text>
<text x="132.4" y="139.2">PTA3</text>
<text x="132.4" y="140.9">PTD2</text>
<text x="132.4" y="142.6">PTD3</text>
<text x="31.3" y="157">PTC5</text>
<text x="51.6" y="168.7">HOST-R</text>
<text x="51.6" y="172.1">HOST-T</text>
<text x="93.6" y="170.5">PTB1</text>
<text x="93.6" y="168.8">MAX_TXD1</text>
<text x="93.6" y="172.2">USB_TXD3</text>
<text x="93.6" y="179">MAX_RXD1</text>
<text x="93.6" y="182.4">USB_RXD3</text>
<text x="93.6" y="180.7">PTB0</text>
</g>
<g font-size="1.5" fill="#000080">
<text x="61.6" y="62.3">U3</text>
<text x="61.6" y="64">AS1117 ADJ</text>
<text x="215.1" y="62.7">JR3</text>
<text x="221.8" y="62.7">0 Ohm</text>
<text x="31.3" y="67.4">J3</text>
<text x="50" y="67.6">C1</text>
<text x="50" y="70.6">0.1 uF</text>
<text x="55.4" y="69.1">+ C2</text>
<text x="99.2" y="69.1">+ C4</text>
<text x="104" y="70.6">0.1 uF</text>
<text x="105.7" y="68.9">C3</text>
<text x="129.6" y="67.4">R3</text>
<text x="129.6" y="69.1">4.7K</text>
<text x="171.7" y="70.8">R4</text>
<text x="215.1" y="71.1">JR4</text>
<text x="221.8" y="71.1">0 Ohm</text>
<text x="224.4" y="66.5">J24</text>
<text x="31.3" y="75.9">3-PIN-HEADER</text>
<text x="55" y="72.3">10 uF</text>
<text x="70.1" y="75.4">R20</text>
<text x="73.5" y="75.4">35.7K 1%</text>
<text x="83.6" y="74.2">J4</text>
<text x="98.9" y="72.3">10 uF</text>
<text x="146" y="72.5">JBDM</text>
<text x="171.7" y="72.5">4.7K</text>
<text x="224.4" y="75">J25</text>
<text x="31.3" y="82.6">P1</text>
<text x="67.2" y="82.6">R8</text>
<text x="70.1" y="80.4">R21</text>
<text x="73.5" y="80.4">10K 1%</text>
<text x="83.6" y="80.9">2X2 HEADER</text>
<text x="149.4" y="80.9">BDM</text>
<text x="215.1" y="79.6">JR1</text>
<text x="221.8" y="79.6">0 Ohm</text>
<text x="224.4" y="83.5">J22</text>
<text x="67.2" y="84.3">10.0K 1%</text>
<text x="79.3" y="87.6">1.225&lt;Vref&lt;1.270</text>
<text x="215.1" y="88">JR5</text>
<text x="221.8" y="88">0 Ohm</text>
<text x="31.3" y="94.4">POWER JACK</text>
<text x="79.3" y="90.2">R20=R8/((Vout-50u*R8)/Vref-1)</text>
<text x="79.3" y="92.7">Vout=Vref(1+R8/R20)+50uA*R8</text>
<text x="224.4" y="91.9">J26</text>
<text x="83.6" y="99.5">J5</text>
<text x="215.1" y="96.4">JR2</text>
<text x="221.8" y="96.4">0 Ohm</text>
<text x="224.4" y="100.3">J23</text>
<text x="52.9" y="106.3">POWER SW</text>
<text x="57.9" y="102.9">K6</text>
<text x="83.6" y="107.9">3X2 HEADER</text>
<text x="149.5" y="106.4">BATTERY</text>
<text x="66.5" y="116.6">D2</text>
<text x="76.8" y="117.6">R1</text>
<text x="63.2" y="122.9">POWER LED</text>
<text x="76.8" y="120.3">510 Ohm</text>
<text x="43.1" y="136.7">CD43NP-221MC</text>
<text x="61.6" y="136.7">CD43NP-150MC</text>
<text x="78.3" y="136.7">D4</text>
<text x="139.2" y="135.9">J12</text>
<text x="159.4" y="135.9">PTA2</text>
<text x="39.7" y="142.9">R9</text>
<text x="44.8" y="139.2">L1</text>
<text x="51.6" y="141.6">C10</text>
<text x="58.8" y="143.4">+</text>
<text x="65" y="139.2">L2</text>
<text x="93.6" y="143.3">C11</text>
<text x="32.5" y="149.4">J8</text>
<text x="39.7" y="145.6">10K</text>
<text x="51.6" y="144.9">1.0uF</text>
<text x="58.4" y="146.6">C21</text>
<text x="58.4" y="148.3">33uF</text>
<text x="76.6" y="144.9">MMBD6050LT1G</text>
<text x="93.6" y="144.9">1.0uF</text>
<text x="159.4" y="144.3">PTA3</text>
<text x="159.4" y="152.7">PTD2</text>
<text x="88.5" y="157">C12</text>
<text x="88.5" y="158.7">1.0uF</text>
<text x="159.4" y="161.2">PTD3</text>
<text x="88.5" y="162.1">C13</text>
<text x="88.5" y="163.7">0.47uF</text>
<text x="103.8" y="167.1">J7</text>
<text x="29.6" y="179.8">FB1</text>
<text x="103.8" y="177.3">J6</text>
<text x="36.2" y="183.9">DB9F</text>
<text x="66.7" y="182.4">U2</text>
<text x="66.7" y="184.1">MAX3218</text>
</g>
<text font-size="1.5" fill="#f00" x="176.7" y="74.5" transform="rotate(-90 176.7 74.5)">Do not populate</text>
<g font-size="1.2" fill="#f00">
<text x="80.2" y="75.9">2.1V</text>
<text x="80.2" y="77.6">3.0V</text>
</g>
</svg>
